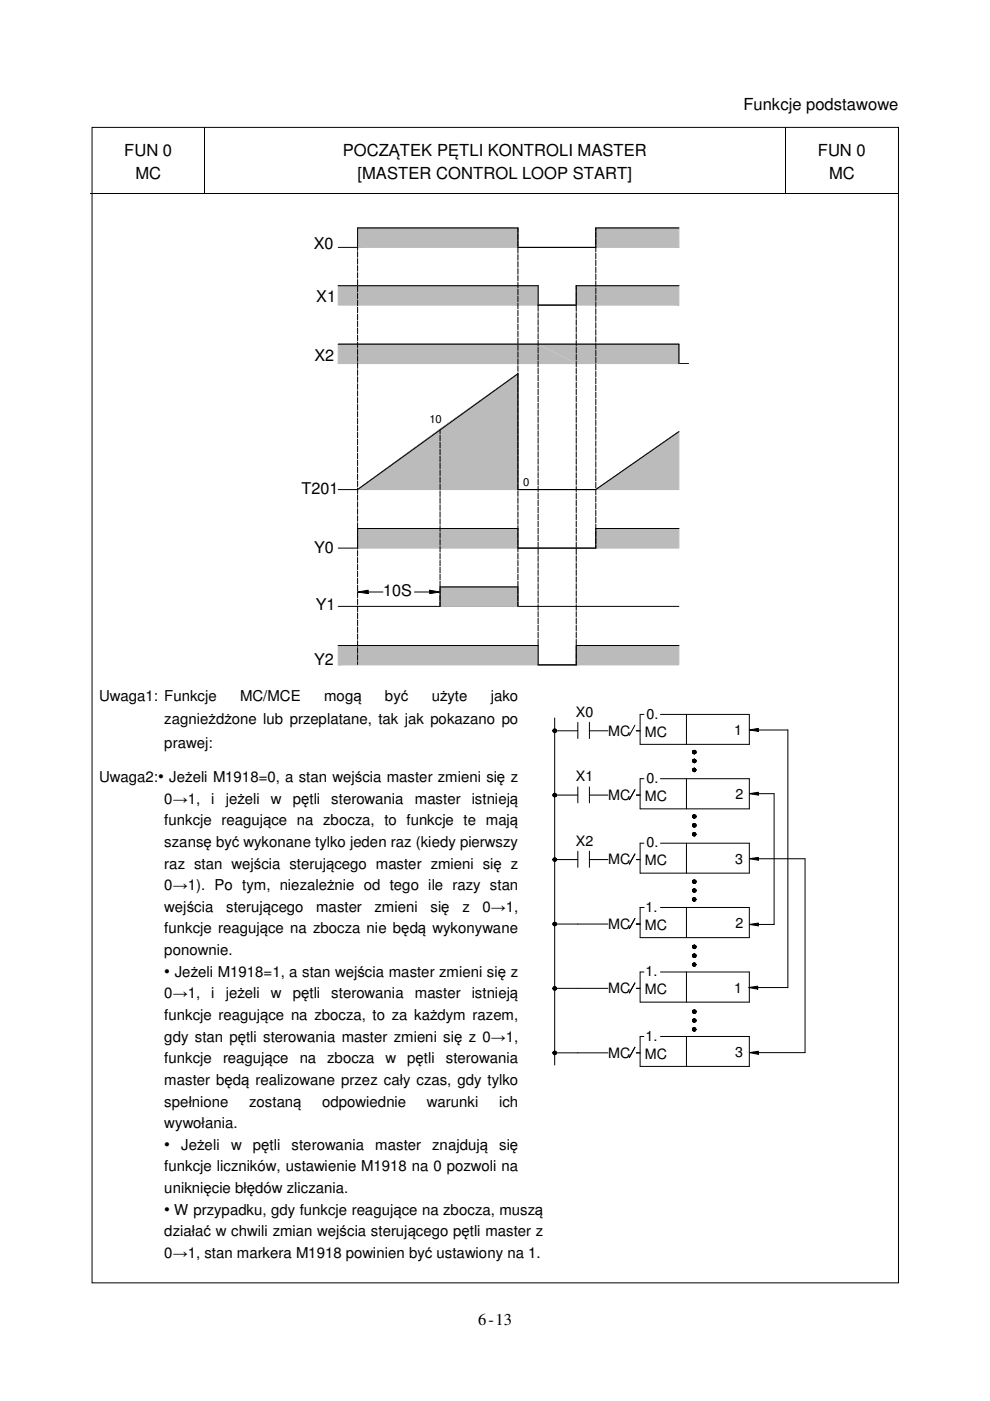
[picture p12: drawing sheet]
<svg xmlns="http://www.w3.org/2000/svg" width="210mm" height="297mm" viewBox="0 0 210 297" stroke-linecap="round" stroke-linejoin="round" font-family="sans-serif">
<path d="M19.5 27h171v245h-171zM43.4 27v14M166.5 27v14M19.2 41.1h24.1M43.5 41.1h122.9M166.5 41.1h24.1" fill="none" stroke="#000" stroke-width=".21"/>
<path d="M43.3 41h.2v.2h-.2zM166.4 41h.1v.2h-.1z" fill="#000"/>
<path d="M62.3 45.5h83.7v97.7h-83.7z" fill="#fff"/>
<path d="M62.3 45.5h83.7M62.3 143.2h83.7" fill="none" stroke="#fff" stroke-width=".21"/>
<g fill="none" stroke="#000" stroke-width=".21">
<path d="M109.8 48.3h-34v4.2h-4.1M109.8 52.5h16.5M126.3 48.3h17.6M71.7 73h72.2v4.1h2.1M71.7 60.6h42.4v4.1h8.1M109.8 79.2l-34 24.6h-4.1M122.2 60.6h21.7M143.9 91.5l-17.6 12.3h-16.5M71.7 116.2h4.1M75.8 112.1h34M109.8 116.2h16.5M126.3 112.1h17.6"/>
<path d="M71.7 136.9h42.4v4.1h8.1M71.7 128.6h72.2M75.8 125.5l2.3-.4v.8zM78.1 125.5h3.1M87.9 125.5h3.2M91.1 125.1l2.2 .4-2.2 .4zM93.3 124.5h16.5M122.2 136.9h21.7"/>
</g>
<path d="M75.8 125.5l2.3-.4v.8zM91.1 125.1l2.2 .4-2.2 .4z" fill="#000"/>
<path d="M75.8 60.6h34v4.1z" fill="#bbb"/>
<path d="M75.8 60.6h34v4.1z" fill="none" stroke="#bbb" stroke-width=".21"/>
<path d="M75.8 60.6l34 4.1h-34z" fill="#bbb"/>
<path d="M75.8 60.6l34 4.1h-34z" fill="none" stroke="#bbb" stroke-width=".21"/>
<path d="M126.3 48.3h17.6v4.2z" fill="#bbb"/>
<path d="M126.3 48.3h17.6v4.2z" fill="none" stroke="#bbb" stroke-width=".21"/>
<path d="M126.3 48.3l17.6 4.2h-17.6z" fill="#bbb"/>
<path d="M126.3 48.3l17.6 4.2h-17.6z" fill="none" stroke="#bbb" stroke-width=".21"/>
<path d="M75.8 52.5l34-4.2v4.2z" fill="#bbb"/>
<path d="M75.8 52.5l34-4.2v4.2z" fill="none" stroke="#bbb" stroke-width=".21"/>
<path d="M75.8 48.3h34l-34 4.2z" fill="#bbb"/>
<path d="M75.8 48.3h34l-34 4.2z" fill="none" stroke="#bbb" stroke-width=".21"/>
<path d="M109.8 60.6h4.3v4.1z" fill="#bbb"/>
<path d="M109.8 60.6h4.3v4.1z" fill="none" stroke="#bbb" stroke-width=".21"/>
<path d="M109.8 60.6l4.3 4.1h-4.3z" fill="#bbb"/>
<path d="M109.8 60.6l4.3 4.1h-4.3z" fill="none" stroke="#bbb" stroke-width=".21"/>
<path d="M71.7 60.6h4.1v4.1z" fill="#bbb"/>
<path d="M71.7 60.6h4.1v4.1z" fill="none" stroke="#bbb" stroke-width=".21"/>
<path d="M71.7 60.6l4.1 4.1h-4.1z" fill="#bbb"/>
<path d="M71.7 60.6l4.1 4.1h-4.1z" fill="none" stroke="#bbb" stroke-width=".21"/>
<path d="M122.2 60.6h4.1v4.1z" fill="#bbb"/>
<path d="M122.2 60.6h4.1v4.1z" fill="none" stroke="#bbb" stroke-width=".21"/>
<path d="M122.2 60.6l4.1 4.1h-4.1z" fill="#bbb"/>
<path d="M122.2 60.6l4.1 4.1h-4.1z" fill="none" stroke="#bbb" stroke-width=".21"/>
<path d="M109.8 73h4.3v4.1z" fill="#bbb"/>
<path d="M109.8 73h4.3v4.1z" fill="none" stroke="#bbb" stroke-width=".21"/>
<path d="M109.8 73l4.3 4.1h-4.3z" fill="#bbb"/>
<path d="M109.8 73l4.3 4.1h-4.3z" fill="none" stroke="#bbb" stroke-width=".21"/>
<path d="M126.3 60.6l17.6 4.1h-17.6z" fill="#bbb"/>
<path d="M126.3 60.6l17.6 4.1h-17.6z" fill="none" stroke="#bbb" stroke-width=".21"/>
<path d="M126.3 60.6h17.6v4.1z" fill="#bbb"/>
<path d="M126.3 60.6h17.6v4.1z" fill="none" stroke="#bbb" stroke-width=".21"/>
<g fill="#bbb">
<path d="M114.1 73h8.1v4.1z"/>
<path d="M114.1 73l8.1 4.1h-8.1z"/>
</g>
<path d="M114.1 73h8.1v4.1h-8.1z" fill="none" stroke="#bbb" stroke-width=".21"/>
<path d="M75.8 77.1l34-4.1v4.1z" fill="#bbb"/>
<path d="M75.8 77.1l34-4.1v4.1z" fill="none" stroke="#bbb" stroke-width=".21"/>
<path d="M122.2 73h4.1v4.1z" fill="#bbb"/>
<path d="M122.2 73h4.1v4.1z" fill="none" stroke="#bbb" stroke-width=".21"/>
<path d="M122.2 73l4.1 4.1h-4.1z" fill="#bbb"/>
<path d="M122.2 73l4.1 4.1h-4.1z" fill="none" stroke="#bbb" stroke-width=".21"/>
<path d="M75.8 73h34l-34 4.1z" fill="#bbb"/>
<path d="M75.8 73h34l-34 4.1z" fill="none" stroke="#bbb" stroke-width=".21"/>
<path d="M93.3 91.1l16.5 12.7h-16.5z" fill="#bbb"/>
<path d="M93.3 91.1l16.5 12.7h-16.5z" fill="none" stroke="#bbb" stroke-width=".21"/>
<path d="M93.3 91.1l16.5-11.9v24.6z" fill="#bbb"/>
<path d="M93.3 91.1l16.5-11.9v24.6z" fill="none" stroke="#bbb" stroke-width=".21"/>
<path d="M126.3 77.1l17.6-4.1v4.1z" fill="#bbb"/>
<path d="M126.3 77.1l17.6-4.1v4.1z" fill="none" stroke="#bbb" stroke-width=".21"/>
<path d="M71.7 73h4.1l-4.1 4.1z" fill="#bbb"/>
<path d="M71.7 73h4.1l-4.1 4.1z" fill="none" stroke="#bbb" stroke-width=".21"/>
<path d="M71.7 77.1l4.1-4.1v4.1z" fill="#bbb"/>
<path d="M71.7 77.1l4.1-4.1v4.1z" fill="none" stroke="#bbb" stroke-width=".21"/>
<path d="M126.3 73h17.6l-17.6 4.1z" fill="#bbb"/>
<path d="M126.3 73h17.6l-17.6 4.1z" fill="none" stroke="#bbb" stroke-width=".21"/>
<path d="M126.3 116.2l17.6-4.1v4.1z" fill="#bbb"/>
<path d="M126.3 116.2l17.6-4.1v4.1z" fill="none" stroke="#bbb" stroke-width=".21"/>
<path d="M93.3 116.2l16.5-4.1v4.1z" fill="#bbb"/>
<path d="M93.3 116.2l16.5-4.1v4.1z" fill="none" stroke="#bbb" stroke-width=".21"/>
<path d="M93.3 112.1h16.5l-16.5 4.1z" fill="#bbb"/>
<path d="M93.3 112.1h16.5l-16.5 4.1z" fill="none" stroke="#bbb" stroke-width=".21"/>
<path d="M126.3 112.1h17.6l-17.6 4.1z" fill="#bbb"/>
<path d="M126.3 112.1h17.6l-17.6 4.1z" fill="none" stroke="#bbb" stroke-width=".21"/>
<path d="M126.3 103.8l17.6-12.3v12.3z" fill="#bbb"/>
<path d="M126.3 103.8l17.6-12.3v12.3z" fill="none" stroke="#bbb" stroke-width=".21"/>
<path d="M75.8 103.8l17.5-12.7v12.7z" fill="#bbb"/>
<path d="M75.8 103.8l17.5-12.7v12.7z" fill="none" stroke="#bbb" stroke-width=".21"/>
<path d="M71.7 141l42.4-4.1v4.1z" fill="#bbb"/>
<path d="M71.7 141l42.4-4.1v4.1z" fill="none" stroke="#bbb" stroke-width=".21"/>
<path d="M71.7 136.9h42.4l-42.4 4.1z" fill="#bbb"/>
<path d="M71.7 136.9h42.4l-42.4 4.1z" fill="none" stroke="#bbb" stroke-width=".21"/>
<path d="M122.2 141l21.7-4.1v4.1z" fill="#bbb"/>
<path d="M122.2 141l21.7-4.1v4.1z" fill="none" stroke="#bbb" stroke-width=".21"/>
<path d="M122.2 136.9h21.7l-21.7 4.1z" fill="#bbb"/>
<path d="M122.2 136.9h21.7l-21.7 4.1z" fill="none" stroke="#bbb" stroke-width=".21"/>
<path d="M93.3 124.5l16.5 4.1h-16.5z" fill="#bbb"/>
<path d="M93.3 124.5l16.5 4.1h-16.5z" fill="none" stroke="#bbb" stroke-width=".21"/>
<path d="M93.3 124.5h16.5v4.1z" fill="#bbb"/>
<path d="M93.3 124.5h16.5v4.1z" fill="none" stroke="#bbb" stroke-width=".21"/>
<path d="M75.8 116.2l17.5-4.1v4.1z" fill="#bbb"/>
<path d="M75.8 116.2l17.5-4.1v4.1z" fill="none" stroke="#bbb" stroke-width=".21"/>
<path d="M75.8 112.1h17.5l-17.5 4.1z" fill="#bbb"/>
<path d="M75.8 112.1h17.5l-17.5 4.1z" fill="none" stroke="#bbb" stroke-width=".21"/>
<g fill="none" stroke="#000" stroke-width=".21">
<path d="M75.8 53.1v-4.8h34v5.4M75.8 53.3v1.2M75.8 54.8v1.2M75.8 56.3v1.2M75.8 57.8v1.2M75.8 59.3v1.1M109.8 54v1.2M109.8 55.5v1.1M109.8 56.9v1.2M109.8 58.4v1.2M109.8 59.9v1.1M109.8 52.5h16.5"/>
<path d="M126.3 53.7v1.2M126.3 55.2v1.1M126.3 56.6v1.2M126.3 58.1v1.2M126.3 59.6v1.1M143.9 48.3h-17.6v5.1M71.7 60.6h42.4v5.4M71.7 73h72.2v4.1M75.8 60.7v1.2M75.8 62.2v1.2M75.8 63.7v1.2M75.8 65.2v1.1"/>
<path d="M75.8 66.6v1.2M75.8 68.1v1.2M75.8 69.6v1.1M75.8 71v1.2M75.8 72.5v1.2M75.8 74v1.2M75.8 75.4v1.2M75.8 76.9v1.2M75.8 78.4v1.2M75.8 79.9v1.2M109.8 61.3v1.2M109.8 62.8v1.2"/>
<path d="M109.8 64.3v1.2M109.8 65.8v1.1M109.8 67.2v1.2M109.8 68.7v1.2M109.8 70.2v1.2M109.8 71.7v1.2M109.8 73.2v1.1M109.8 74.6v1.2M109.8 76.1v1.2M109.8 77.6v1.1M109.8 79v24.8h16.5M109.8 79.2l-34 24.6"/>
<path d="M114.1 66.3v1.2M114.1 67.8v1.2M114.1 69.3v1.1M114.1 70.7v1.2M114.1 72.2v1.2M114.1 73.7v1.1M114.1 75.1v1.2M114.1 76.6v1.2M114.1 78.1v1.1M114.1 79.5v1.2M122.2 64.8v1.2M122.2 66.3v1.2"/>
<path d="M122.2 67.8v1.2M122.2 69.3v1.1M122.2 70.7v1.2M122.2 72.2v1.2M122.2 73.7v1.1M122.2 75.1v1.2M122.2 76.6v1.2M122.2 78.1v1.1M122.2 79.5v1.2M126.3 61v1.2M126.3 62.5v1.2M126.3 64v1.2"/>
<path d="M126.3 65.4v1.2M126.3 66.9v1.2M126.3 68.4v1.2M126.3 69.9v1.2M126.3 71.4v1.1M126.3 72.8v1.2M126.3 74.3v1.2M126.3 75.8v1.2M126.3 77.3v1.1M126.3 78.7v1.2M143.9 60.6h-21.7v4.1h-8.1M75.8 81.4v1.1"/>
<path d="M75.8 82.8v1.2M75.8 84.3v1.2M75.8 85.8v1.2M75.8 87.2v1.2M75.8 88.7v1.2M75.8 90.2v1.2M75.8 91.7v1.1M75.8 93.1v1.2M75.8 94.6v1.2M75.8 96.1v1.2M75.8 97.6v1.1M75.8 99v1.2"/>
<path d="M93.3 91.1v.9M93.3 92.3v1.2M93.3 93.8v1.2M93.3 95.2v1.2M93.3 96.7v1.2M93.3 98.2v1.2M93.3 99.7v1.1M114.1 81v1.2M114.1 82.5v1.2M114.1 84v1.2M114.1 85.5v1.1M114.1 86.9v1.2"/>
<path d="M114.1 88.4v1.2M114.1 89.9v1.2M114.1 91.4v1.1M114.1 92.8v1.2M114.1 94.3v1.2M114.1 95.8v1.1M114.1 97.2v1.2M114.1 98.7v1.2M122.2 81v1.2M122.2 82.5v1.2M122.2 84v1.2M122.2 85.5v1.1"/>
<path d="M122.2 86.9v1.2M122.2 88.4v1.2M122.2 89.9v1.2M122.2 91.4v1.1M122.2 92.8v1.2M122.2 94.3v1.2M122.2 95.8v1.1M122.2 97.2v1.2M122.2 98.7v1.2M126.3 80.2v1.2M126.3 81.7v1.1M126.3 83.1v1.2"/>
<path d="M126.3 84.6v1.2M126.3 86.1v1.1M126.3 87.5v1.2M126.3 89v1.2M126.3 90.5v1.2M126.3 92v1.2M126.3 93.5v1.1M126.3 94.9v1.2M126.3 96.4v1.2M126.3 97.9v1.2M126.3 99.4v1.1M143.9 91.5l-17.6 12.3"/>
<path d="M75.8 100.5v1.2M75.8 102v1.2M75.8 103.5v1.1M75.8 104.9v1.2M75.8 106.4v1.2M75.8 107.9v1.2M75.8 109.3v1.2M75.8 110.8v5.6M75.8 116.7v1.2M75.8 118.2v1.2M75.8 119.7v1.1M75.8 112.1h34"/>
<path d="M93.3 101.1v1.2M93.3 102.6v1.2M93.3 104.1v1.2M93.3 105.5v1.2M93.3 107v1.2M93.3 108.5v1.2M93.3 110v1.2M93.3 111.5v1.1M93.3 112.9v1.2M93.3 114.4v1.2M93.3 115.9v1.2M93.3 117.3v1.2"/>
<path d="M93.3 118.8v1.2M109.8 104.1v1.1M109.8 105.5v1.2M109.8 107v1.2M109.8 108.5v1.2M109.8 110v1.2M109.8 111.4v5.7M109.8 117.3v1.2M109.8 118.8v1.2M114.1 100.2v1.1M114.1 101.6v1.2M114.1 103.1v1.2"/>
<path d="M114.1 104.6v1.2M114.1 106.1v1.2M114.1 107.6v1.1M114.1 109v1.2M114.1 110.5v1.2M114.1 112v1.2M114.1 113.5v1.1M114.1 114.9v1.2M114.1 116.4v1.2M114.1 117.9v1.1M114.1 119.3v1.2M122.2 100.2v1.1"/>
<path d="M122.2 101.6v1.2M122.2 103.1v1.2M122.2 104.6v1.2M122.2 106.1v1.2M122.2 107.6v1.1M122.2 109v1.2M122.2 110.5v1.2M122.2 112v1.2M122.2 113.5v1.1M122.2 114.9v1.2M122.2 116.4v1.2M122.2 117.9v1.1"/>
<path d="M122.2 119.3v1.2M126.3 100.8v1.2M126.3 102.3v1.2M126.3 103.8v1.1M126.3 105.2v1.2M126.3 106.7v1.2M126.3 108.2v1.2M126.3 109.6v1.2M126.3 111.1v5.1h-16.5M126.3 112.1h17.6M71.7 136.9h42.4M75.8 121.1v1.2"/>
<path d="M75.8 122.6v1.2M75.8 124.1v1.2M75.8 125.6v1.1M75.8 127v1.2M75.8 128.5v1.2M75.8 130v1.1M75.8 131.4v1.2M75.8 132.9v1.2M75.8 134.4v1.2M75.8 135.8v1.2M75.8 137.3v1.2M75.8 138.8v1.2"/>
<path d="M93.3 120.3v1.2M93.3 121.8v1.1M93.3 123.2v5.4M93.3 124.5h16.5M109.8 120.3v1.2M109.8 121.8v1.1M109.8 123.2v5.4M114.1 120.8v1.2M114.1 122.3v1.1M114.1 123.7v1.2M114.1 125.2v1.2M114.1 126.7v1.2"/>
<path d="M114.1 128.2v1.2M114.1 129.7v1.1M114.1 131.1v1.2M114.1 132.6v1.2M114.1 134.1v1.2M114.1 135.6v5.4h8.1v-4.1h21.7M122.2 120.8v1.2M122.2 122.3v1.1M122.2 123.7v1.2M122.2 125.2v1.2M122.2 126.7v1.2M122.2 128.2v1.2"/>
<path d="M122.2 129.7v1.1M122.2 131.1v1.2M122.2 132.6v1.2M122.2 134.1v1.2M122.2 135.6v1.1M75.8 140.3v.6"/>
</g>
<path d="M113.7 146.6h61.3v107.2h-61.3z" fill-rule="evenodd" fill="#fff"/>
<path d="M116.2 148.2h56.2v79.8h-56.2z" fill="#fff"/>
<path d="M116.2 148.1h56.2M116.2 228h56.2" fill="none" stroke="#fff" stroke-width=".21"/>
<g fill="none" stroke="#000" stroke-width=".21">
<path d="M117.3 154.6h.6l.1 .3-.1 .3-.3 .1-.3-.1-.1-.3zM117.3 154.6h.3v.7zM117.3 154.6l.3 .7-.3-.1zM117.3 154.6v.6l-.1-.3zM117.6 154.6h.3v.6zM117.6 154.6l.3 .6-.3 .1zM117.6 154.9h4.9M117.6 152.2v73.6M117.9 154.6l.1 .3-.1 .3zM122.5 153.2v3.4M125 154.9h3.9M125 153.2v3.4"/>
<path d="M134.6 153.8l-1.2 2.1M134.9 154.9h.8M136.5 151.5h-.8v6.3h23.2v-6.3h-18.9M145.5 151.5v6.3M146.9 159.2h.6v.5l-.3 .2-.3-.2-.1-.2zM146.9 159.2l.3-.1v.8zM146.9 159.2l.3 .7-.3-.2zM146.9 159.2v.5l-.1-.2zM147.2 159.1l.3 .1v.5zM147.2 159.1l.3 .6-.3 .2zM147.5 159.2v.5zM158.9 154.8l1.9-.4v.7z"/>
<path d="M160.8 154.8h6.2v54.6h-6.3M117.3 168.3l.3-.1 .3 .1 .1 .3-.1 .3h-.6l-.1-.3zM117.3 168.3l.3-.1v.8zM117.3 168.3l.3 .7-.3-.1zM117.3 168.3v.6l-.1-.3zM117.6 168.2l.3 .1v.6zM117.6 168.2l.3 .7-.3 .1zM117.6 168.6h4.9M117.9 168.3l.1 .3-.1 .3zM122.5 166.8v3.4M125 166.8v3.4M125 168.6h3.9"/>
<path d="M134.6 167.4l-1.2 2.1M134.9 168.6h.8M136.5 165.1h-.8v6.4h23.2v-6.4h-18.9M136.5 178.8h-.8v6.3h23.2v-6.3h-18.9M145.5 165.1v6.4M145.5 178.8v6.3M146.9 161.1l.3-.1 .3 .1v.5l-.3 .1-.3-.1-.1-.3zM146.9 161.1l.3-.1v.7zM146.9 161.1l.3 .6-.3-.1zM146.9 161.1v.5l-.1-.3zM146.9 163l.3-.1v.7zM146.9 163l.3 .6-.3-.1z"/>
<path d="M146.9 163v.5l-.1-.3zM146.9 172.8l.3-.1 .3 .1v.6l-.3 .1-.3-.1-.1-.3zM146.9 172.8l.3-.1v.8zM146.9 172.8l.3 .7-.3-.1zM146.9 172.8v.6l-.1-.3zM146.9 174.7h.6v.6l-.3 .1-.3-.1-.1-.3zM146.9 174.7l.3-.1v.8zM146.9 174.7l.3 .7-.3-.1zM146.9 174.7v.6l-.1-.3zM146.9 176.6l.3-.1 .2 .1 .2 .3-.2 .3h-.5l-.1-.3zM146.9 176.6l.3-.1v.7zM146.9 176.6l.3 .6h-.3z"/>
<path d="M146.9 176.6v.6l-.1-.3zM147.2 161l.3 .1v.5zM147.2 161l.3 .6-.3 .1zM147.2 162.9l.2 .1v.5zM147.2 162.9l.2 .6-.2 .1zM147.2 172.7l.3 .1v.6zM147.2 172.7l.3 .7-.3 .1zM147.2 174.6l.3 .1v.6zM147.2 174.6l.3 .7-.3 .1zM147.2 176.5l.2 .1v.6zM147.2 176.5l.2 .7h-.2zM147.4 163l.2 .2-.2 .3z"/>
<path d="M147.4 176.6l.2 .3-.2 .3zM147.5 161.1v.5zM147.5 172.8v.6zM147.5 174.7v.6zM158.9 168.3l1.9-.3v.6zM160.8 168.3h3.3v27.7h-3.3M117.3 182l.3-.1v.7zM117.3 182l.3 .6-.3-.1zM117.3 182v.5l-.1-.3zM117.3 195.6h.6l.1 .3-.1 .3-.3 .1-.3-.1-.1-.3zM117.3 195.6l.3-.1v.8zM117.3 195.6l.3 .7-.3-.1z"/>
<path d="M117.3 195.6v.6l-.1-.3zM117.6 181.9l.3 .1v.5zM117.6 181.9l.3 .6-.3 .1zM117.6 195.5l.3 .1v.6zM117.6 195.5l.3 .7-.3 .1zM117.6 182.2h4.9M117.6 195.9h11.3M117.9 182l.1 .2-.1 .3zM117.9 195.6l.1 .3-.1 .3zM122.5 180.5v3.4M125 180.5v3.4M125 182.2h3.9"/>
<path d="M134.6 181.1l-1.2 2.1M134.6 194.7l-1.2 2.2M134.9 182.2h.8M134.9 195.9h.8M136.5 192.4h-.8v6.4h23.2v-6.4h-18.9M145.5 192.4v6.4M146.9 186.6h.6v.6l-.3 .1-.3-.1-.1-.3zM146.9 186.6h.3v.7zM146.9 186.6l.3 .7-.3-.1zM146.9 186.6v.6l-.1-.3zM146.9 188.6l.3-.2 .3 .2v.5l-.3 .1-.3-.1-.1-.3zM146.9 188.6l.3-.2v.8z"/>
<path d="M146.9 188.6l.3 .6-.3-.1zM146.9 188.6v.5l-.1-.3zM146.9 190.4h.5l.2 .3-.2 .3-.2 .1-.3-.1-.1-.3zM146.9 190.4l.3-.1v.8zM146.9 190.4l.3 .7-.3-.1zM146.9 190.4v.6l-.1-.3zM147.2 186.6h.3v.6zM147.2 186.6l.3 .6-.3 .1zM147.2 188.4l.3 .2v.5zM147.2 188.4l.3 .7-.3 .1zM147.2 190.3l.2 .1v.6zM147.2 190.3l.2 .7-.2 .1z"/>
<path d="M147.4 190.4l.2 .3-.2 .3zM147.5 186.6v.6zM147.5 188.6v.5zM158.9 196l1.9-.3v.6zM158.9 182.1l1.9-.3v.6zM160.8 182.1h9.9v41.1h-9.9M117.3 209.3l.3-.1 .3 .1 .1 .2-.1 .3h-.6l-.1-.3zM117.3 209.3l.3-.1v.7zM117.3 209.3l.3 .6-.3-.1zM117.3 209.3v.5l-.1-.3zM117.6 209.2l.3 .1v.5zM117.6 209.2l.3 .6-.3 .1z"/>
<path d="M117.6 209.5h11.3M117.9 209.3l.1 .2-.1 .3zM134.6 208.4l-1.2 2.1M134.9 209.5h.8M136.5 206.1h-.8v6.4h23.2v-6.4h-18.9M136.5 219.8h-.8v6.3h23.2v-6.3h-18.9M145.5 206.1v6.4M145.5 219.8v6.3M146.9 200.5l.3-.1 .3 .1v.5l-.3 .1-.3-.1-.1-.3zM146.9 200.5l.3-.1v.7zM146.9 200.5l.3 .6-.3-.1zM146.9 200.5v.5l-.1-.3z"/>
<path d="M146.9 202.4l.3-.2 .3 .2v.5h-.6l-.1-.3zM146.9 202.4l.3-.2v.8zM146.9 202.4l.3 .6-.3-.1zM146.9 202.4v.5l-.1-.3zM146.9 204.3l.3-.2v.8zM146.9 204.3l.3 .6-.3-.1zM146.9 204.3v.5l-.1-.3zM146.9 214.2h.6v.6l-.3 .1-.3-.1-.1-.3zM146.9 214.2l.3-.1v.8zM146.9 214.2l.3 .7-.3-.1zM146.9 214.2v.6l-.1-.3zM146.9 216.1l.3-.1 .3 .1v.5l-.3 .1-.3-.1-.1-.2z"/>
<path d="M146.9 216.1l.3-.1v.7zM146.9 216.1l.3 .6-.3-.1zM146.9 216.1v.5l-.1-.2zM146.9 218h.5l.2 .3-.2 .2-.2 .2-.3-.2-.1-.2zM146.9 218l.3-.1v.8zM146.9 218l.3 .7-.3-.2zM146.9 218v.5l-.1-.2zM147.2 200.4l.3 .1v.5zM147.2 200.4l.3 .6-.3 .1zM147.2 202.2l.3 .2v.5zM147.2 202.2l.3 .7-.3 .1zM147.2 204.1l.2 .2v.5z"/>
<path d="M147.2 204.1l.2 .7-.2 .1zM147.2 214.1l.3 .1v.6zM147.2 214.1l.3 .7-.3 .1zM147.2 216l.3 .1v.5zM147.2 216l.3 .6-.3 .1zM147.2 217.9l.2 .1v.5zM147.2 217.9l.2 .6-.2 .2zM147.4 204.3l.2 .2-.2 .3zM147.4 218l.2 .3-.2 .2zM147.5 200.5v.5zM147.5 202.4v.5zM147.5 214.2v.6z"/>
<path d="M147.5 216.1v.5zM158.7 209.4l2-.3v.6zM117.3 223l.3-.2v.8zM117.3 223l.3 .6-.3-.1zM117.3 223v.5l-.1-.3zM117.6 222.8l.3 .2v.5zM117.6 222.8l.3 .7-.3 .1zM117.6 223.2h11.3M117.9 223l.1 .2-.1 .3zM134.6 222l-1.2 2.2M134.9 223.2h.8M158.9 223.2l1.9-.3v.6z"/>
<circle cx="147.2" cy="163.2" r=".37"/>
<circle cx="117.6" cy="182.2" r=".37"/>
<circle cx="147.2" cy="204.5" r=".37"/>
<circle cx="117.6" cy="223.2" r=".37"/>
</g>
<g fill="#000">
<path d="M117.3 154.6v.6l-.1-.3zM117.3 154.6h.3v.7zM117.6 154.6h.3v.6zM117.3 154.6l.3 .7-.3-.1zM117.6 154.6l.3 .6-.3 .1zM117.9 154.6l.1 .3-.1 .3zM146.9 159.2v.5l-.1-.2zM146.9 159.2l.3-.1v.8zM147.2 159.1l.3 .1v.5zM146.9 159.2l.3 .7-.3-.2zM147.2 159.1l.3 .6-.3 .2zM147.5 159.2v.5z"/>
<path d="M158.9 154.8l1.9-.4v.7zM117.3 168.3v.6l-.1-.3zM117.3 168.3l.3-.1v.8zM117.6 168.2l.3 .1v.6zM117.3 168.3l.3 .7-.3-.1zM117.6 168.2l.3 .7-.3 .1zM117.9 168.3l.1 .3-.1 .3zM146.9 161.1v.5l-.1-.3zM146.9 163v.5l-.1-.3zM146.9 172.8v.6l-.1-.3zM146.9 174.7v.6l-.1-.3zM146.9 176.6v.6l-.1-.3z"/>
<path d="M146.9 161.1l.3-.1v.7zM146.9 163l.3-.1v.7zM146.9 172.8l.3-.1v.8zM146.9 174.7l.3-.1v.8zM146.9 176.6l.3-.1v.7zM147.2 161l.3 .1v.5zM146.9 161.1l.3 .6-.3-.1zM147.2 162.9l.2 .1v.5zM146.9 163l.3 .6-.3-.1zM147.2 172.7l.3 .1v.6zM146.9 172.8l.3 .7-.3-.1zM147.2 174.6l.3 .1v.6z"/>
<path d="M146.9 174.7l.3 .7-.3-.1zM147.2 176.5l.2 .1v.6zM146.9 176.6l.3 .6h-.3zM147.2 162.9l.2 .6-.2 .1zM147.2 176.5l.2 .7h-.2zM147.2 161l.3 .6-.3 .1zM147.2 172.7l.3 .7-.3 .1zM147.2 174.6l.3 .7-.3 .1zM147.5 161.1v.5zM147.4 163l.2 .2-.2 .3zM147.5 172.8v.6zM147.5 174.7v.6z"/>
<path d="M147.4 176.6l.2 .3-.2 .3zM158.9 168.3l1.9-.3v.6zM117.3 182v.5l-.1-.3zM117.3 195.6v.6l-.1-.3zM117.3 182l.3-.1v.7zM117.3 195.6l.3-.1v.8zM117.6 181.9l.3 .1v.5zM117.3 182l.3 .6-.3-.1zM117.6 195.5l.3 .1v.6zM117.3 195.6l.3 .7-.3-.1zM117.6 181.9l.3 .6-.3 .1zM117.6 195.5l.3 .7-.3 .1z"/>
<path d="M117.9 182l.1 .2-.1 .3zM117.9 195.6l.1 .3-.1 .3zM146.9 186.6v.6l-.1-.3zM146.9 188.6v.5l-.1-.3zM146.9 190.4v.6l-.1-.3zM146.9 186.6h.3v.7zM146.9 188.6l.3-.2v.8zM146.9 190.4l.3-.1v.8zM147.2 186.6h.3v.6zM146.9 186.6l.3 .7-.3-.1zM147.2 188.4l.3 .2v.5zM146.9 188.6l.3 .6-.3-.1z"/>
<path d="M147.2 190.3l.2 .1v.6zM146.9 190.4l.3 .7-.3-.1zM147.2 190.3l.2 .7-.2 .1zM147.2 186.6l.3 .6-.3 .1zM147.2 188.4l.3 .7-.3 .1zM147.5 186.6v.6zM147.5 188.6v.5zM147.4 190.4l.2 .3-.2 .3zM158.9 196l1.9-.3v.6zM158.9 182.1l1.9-.3v.6zM117.3 209.3v.5l-.1-.3zM117.3 209.3l.3-.1v.7z"/>
<path d="M117.6 209.2l.3 .1v.5zM117.3 209.3l.3 .6-.3-.1zM117.6 209.2l.3 .6-.3 .1zM117.9 209.3l.1 .2-.1 .3zM146.9 200.5v.5l-.1-.3zM146.9 202.4v.5l-.1-.3zM146.9 204.3v.5l-.1-.3zM146.9 214.2v.6l-.1-.3zM146.9 216.1v.5l-.1-.2zM146.9 218v.5l-.1-.2zM146.9 200.5l.3-.1v.7zM146.9 202.4l.3-.2v.8z"/>
<path d="M146.9 204.3l.3-.2v.8zM146.9 214.2l.3-.1v.8zM146.9 216.1l.3-.1v.7zM146.9 218l.3-.1v.8zM147.2 200.4l.3 .1v.5zM146.9 200.5l.3 .6-.3-.1zM147.2 202.2l.3 .2v.5zM146.9 202.4l.3 .6-.3-.1zM147.2 204.1l.2 .2v.5zM146.9 204.3l.3 .6-.3-.1zM147.2 214.1l.3 .1v.6zM146.9 214.2l.3 .7-.3-.1z"/>
<path d="M147.2 216l.3 .1v.5zM146.9 216.1l.3 .6-.3-.1zM147.2 217.9l.2 .1v.5zM146.9 218l.3 .7-.3-.2zM147.2 204.1l.2 .7-.2 .1zM147.2 217.9l.2 .6-.2 .2zM147.2 200.4l.3 .6-.3 .1zM147.2 202.2l.3 .7-.3 .1zM147.2 214.1l.3 .7-.3 .1zM147.2 216l.3 .6-.3 .1zM147.5 200.5v.5zM147.5 202.4v.5z"/>
<path d="M147.4 204.3l.2 .2-.2 .3zM147.5 214.2v.6zM147.5 216.1v.5zM147.4 218l.2 .3-.2 .2zM158.7 209.4l2-.3v.6zM117.3 223v.5l-.1-.3zM117.3 223l.3-.2v.8zM117.6 222.8l.3 .2v.5zM117.3 223l.3 .6-.3-.1zM117.6 222.8l.3 .7-.3 .1zM117.9 223l.1 .2-.1 .3zM158.9 223.2l1.9-.3v.6z"/>
</g>
<g font-size="3.5">
<text x="157.6" y="23.4">Funkcje podstawowe</text>
<text x="26.3" y="33">FUN 0</text>
<text x="72.7" y="33">POCZĄTEK PĘTLI KONTROLI MASTER</text>
<text x="173.4" y="33">FUN 0</text>
<text x="28.7" y="38">MC</text>
<text x="75.8" y="38">[MASTER CONTROL LOOP START]</text>
<text x="175.8" y="38">MC</text>
<text x="34.8" y="207.1">• Jeżeli M1918=1, a stan wejścia master zmieni się z</text>
<text x="34.8" y="243.8">•</text>
<text x="34.8" y="257.6">• W przypadku, gdy funkcje reagujące na zbocza, muszą</text>
<text x="101.4" y="281">6-13</text>
</g>
<g font-size="3.4">
<text x="66.5" y="52.9">X0</text>
<text x="67.1" y="64.1">X1</text>
<text x="66.7" y="76.5">X2</text>
<text x="63.9" y="104.8">T201</text>
<text x="66.6" y="117.2">Y0</text>
<text x="67" y="129.4">Y1</text>
<text x="81.2" y="126.4">10S</text>
<text x="66.6" y="141">Y2</text>
</g>
<g font-size="3.2">
<text x="21" y="148.6">Uwaga1: Funkcje</text>
<text x="50.9" y="148.6">MC/MCE</text>
<text x="68.7" y="148.6">mogą</text>
<text x="81.6" y="148.6">być</text>
<text x="91.5" y="148.6">użyte</text>
<text x="104.1" y="148.6">jako</text>
<text x="34.8" y="153.6">zagnieżdżone lub przeplatane, tak jak pokazano po</text>
<text x="34.8" y="158.6">prawej:</text>
<text x="21" y="165.8">Uwaga2:• Jeżeli M1918=0, a stan wejścia master zmieni się z</text>
<text x="34.8" y="170.4">0→1,</text>
<text x="44.8" y="170.4">i</text>
<text x="47.9" y="170.4">jeżeli</text>
<text x="57.4" y="170.4">w</text>
<text x="62.1" y="170.4">pętli</text>
<text x="70.2" y="170.4">sterowania</text>
<text x="88" y="170.4">master</text>
<text x="100" y="170.4">istnieją</text>
<text x="34.8" y="179.6">szansę być wykonane tylko jeden raz (kiedy pierwszy</text>
<text x="34.8" y="175">funkcje reagujące na zbocza, to funkcje te mają</text>
<text x="34.8" y="184.1">raz stan wejścia sterującego master zmieni się z</text>
<text x="34.8" y="188.8">0→1). Po tym, niezależnie od tego ile razy stan</text>
<text x="34.8" y="193.3">wejścia</text>
<text x="34.8" y="197.9">funkcje reagujące na zbocza nie będą wykonywane</text>
<text x="48" y="193.3">sterującego</text>
<text x="67.1" y="193.3">master</text>
<text x="79.4" y="193.3">zmieni</text>
<text x="91.3" y="193.3">się</text>
<text x="98" y="193.3">z</text>
<text x="102.3" y="193.3">0→1,</text>
<text x="34.8" y="202.5">ponownie.</text>
<text x="34.8" y="211.7">0→1,</text>
<text x="44.8" y="211.7">i</text>
<text x="47.9" y="211.7">jeżeli</text>
<text x="57.4" y="211.7">w</text>
<text x="62.1" y="211.7">pętli</text>
<text x="70.2" y="211.7">sterowania</text>
<text x="88" y="211.7">master</text>
<text x="100" y="211.7">istnieją</text>
<text x="34.8" y="216.3">funkcje reagujące na zbocza, to za każdym razem,</text>
<text x="34.8" y="220.9">gdy stan pętli sterowania master zmieni się z 0→1,</text>
<text x="34.8" y="225.4">funkcje</text>
<text x="47.3" y="225.4">reagujące</text>
<text x="63.5" y="225.4">na</text>
<text x="69.4" y="225.4">zbocza</text>
<text x="81.7" y="225.4">w</text>
<text x="86.3" y="225.4">pętli</text>
<text x="94.5" y="225.4">sterowania</text>
<text x="34.8" y="230">master będą realizowane przez cały czas, gdy tylko</text>
<text x="34.8" y="239.2">wywołania.</text>
<text x="34.8" y="234.6">spełnione</text>
<text x="52.8" y="234.6">zostaną</text>
<text x="68.3" y="234.6">odpowiednie</text>
<text x="90.5" y="234.6">warunki</text>
<text x="105.8" y="234.6">ich</text>
<text x="38.4" y="243.8">Jeżeli</text>
<text x="49" y="243.8">w</text>
<text x="53.6" y="243.8">pętli</text>
<text x="61.8" y="243.8">sterowania</text>
<text x="79.5" y="243.8">master</text>
<text x="91.7" y="243.8">znajdują</text>
<text x="105.8" y="243.8">się</text>
<text x="34.8" y="248.4">funkcje liczników, ustawienie M1918 na 0 pozwoli na</text>
<text x="34.8" y="252.9">uniknięcie błędów zliczania.</text>
<text x="34.8" y="262.1">działać w chwili zmian wejścia sterującego pętli master z</text>
<text x="34.8" y="266.7">0→1, stan markera M1918 powinien być ustawiony na 1.</text>
</g>
<g font-size="3">
<text x="122.1" y="152">X0</text>
<text x="128.9" y="156">MC</text>
<text x="137.1" y="152.4">0.</text>
<text x="155.7" y="155.8">1</text>
<text x="136.7" y="156.2">MC</text>
<text x="122.1" y="165.6">X1</text>
<text x="137.1" y="166">0.</text>
<text x="128.9" y="169.6">MC</text>
<text x="136.7" y="169.8">MC</text>
<text x="155.9" y="169.5">2</text>
<text x="122.1" y="179.3">X2</text>
<text x="137.1" y="179.7">0.</text>
<text x="128.9" y="183.3">MC</text>
<text x="136.7" y="183.5">MC</text>
<text x="155.9" y="183.1">3</text>
<text x="128.9" y="196.9">MC</text>
<text x="136.7" y="197.1">MC</text>
<text x="136.9" y="193.3">1.</text>
<text x="155.9" y="196.8">2</text>
<text x="136.9" y="207">1.</text>
<text x="128.9" y="210.6">MC</text>
<text x="136.7" y="210.8">MC</text>
<text x="155.7" y="210.4">1</text>
<text x="136.9" y="220.6">1.</text>
<text x="128.9" y="224.2">MC</text>
<text x="136.7" y="224.5">MC</text>
<text x="155.9" y="224.1">3</text>
</g>
<g font-size="2.4">
<text x="91.1" y="89.7">10</text>
<text x="111" y="103.1">0</text>
</g>
</svg>
